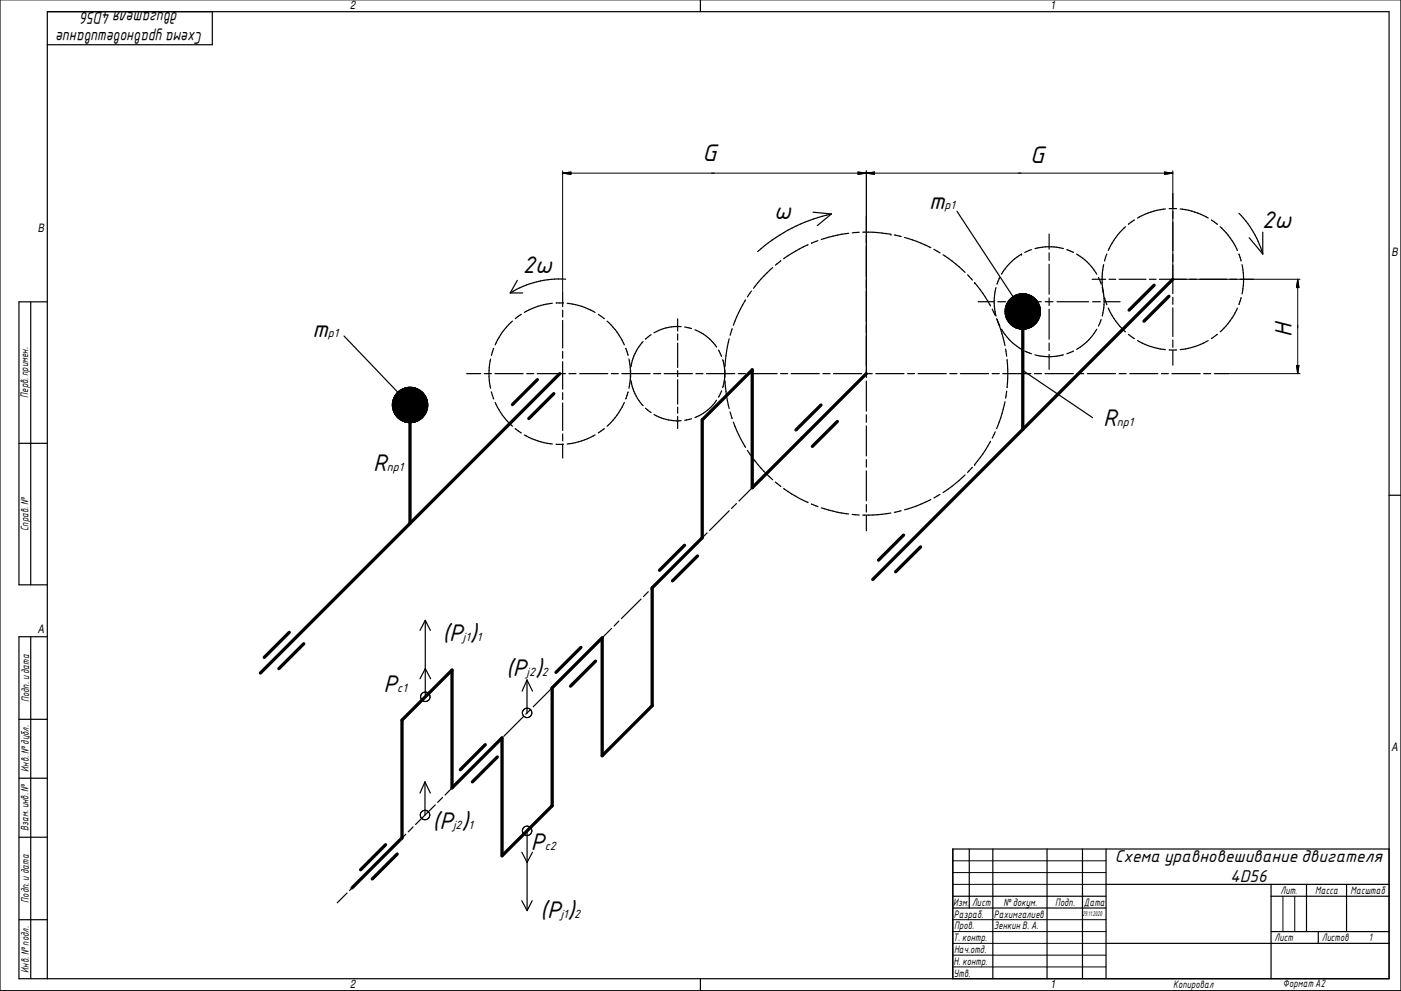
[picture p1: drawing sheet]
<svg xmlns="http://www.w3.org/2000/svg" width="594mm" height="420mm" viewBox="0 0 594 420" stroke-linecap="round" stroke-linejoin="round" font-family="sans-serif">
<g fill="#000">
<path d="M238.6 73.4l3.5-.5v1zM363.8 72.9l3.6 .5-3.6 .5zM367.4 73.4l3.4-.5v1zM493.9 72.9l3.4 .5-3.4 .5zM426.3 130.5l14.8 .8h-14.9zM426.3 130.5h14.7l.1 .8zM426.5 129.8l14.5 .7h-14.7zM426.5 129.8h14.3l.2 .7zM426.8 129l14 .8h-14.3zM426.8 129h13.8l.2 .8zM427.2 128.3l13.4 .7h-13.8zM427.2 128.3h13l.4 .7z"/>
<path d="M427.6 127.6l12.6 .7h-13zM427.6 127.6h12.2l.4 .7zM428.1 127l11.7 .6h-12.2zM428.1 127h11.2l.5 .6zM428.1 127l.6-.5 10.6 .5zM428.7 126.5h10l.6 .5zM428.7 126.5l.6-.5 9.4 .5zM429.3 126h8.8l.6 .5zM432.9 124.6h1.6zM432.9 139.5h1.6zM428.7 137.6l9.4 .5h-8.8zM428.1 137.1l10.6 .5h-10z"/>
<path d="M428.7 137.6h10l-.6 .5zM427.6 136.4l11.7 .7h-11.2zM428.1 137.1h11.2l-.6 .5zM427.2 135.8l12.6 .6h-12.2zM427.6 136.4h12.2l-.5 .7zM426.8 135.1l13.4 .7h-13zM427.2 135.8h13l-.4 .6zM426.5 134.4l14.1 .7h-13.8zM426.8 135.1h13.8l-.4 .7zM426.3 133.6l14.5 .8h-14.3zM426.5 134.4h14.3l-.2 .7zM426.2 132.8l14.8 .8h-14.7z"/>
<path d="M426.3 133.6h14.7l-.2 .8zM426.2 131.3h14.9l.1 .8zM426.2 132.1l14.9 .7h-14.9zM426.2 132.8h14.9l-.1 .8zM426.2 131.3l15 .8h-15zM426.2 132.1h15l-.1 .7zM550.3 118.4l.5 3.5h-1zM549.8 154.9h1l-.5 3.5zM166.5 170.1l14.8 .8h-14.9zM166.5 170.1h14.7l.1 .8zM166.7 169.4l14.5 .7h-14.7zM166.7 169.4h14.3l.2 .7z"/>
<path d="M167 168.7l14 .7h-14.3zM167 168.7h13.7l.3 .7zM167.4 167.9l13.3 .8h-13.7zM167.4 167.9h13l.3 .8zM167.8 167.3l12.6 .6h-13zM167.8 167.3h12.2l.4 .6zM168.3 166.7l11.7 .6h-12.2zM168.3 166.7h11.1l.6 .6zM168.9 166.1l10.5 .6h-11.1zM168.9 166.1h10l.5 .6zM168.9 166.1l.6-.4 9.4 .4zM169.5 165.7h8.8l.6 .4z"/>
<path d="M173.1 164.3h1.6zM173.1 179.2h1.6zM168.9 177.3l9.4 .5h-8.8zM168.3 176.7l10.6 .6h-10zM168.9 177.3h10l-.6 .5zM167.8 176.1l11.6 .6h-11.1zM168.3 176.7h11.1l-.5 .6zM167.4 175.4l12.6 .7h-12.2zM167.8 176.1h12.2l-.6 .6zM167 174.8l13.4 .6h-13zM167.4 175.4h13l-.4 .7zM166.7 174l14 .8h-13.7z"/>
<path d="M167 174.8h13.7l-.3 .6zM166.5 173.3l14.5 .7h-14.3zM166.7 174h14.3l-.3 .8zM166.4 172.5l14.8 .8h-14.7zM166.5 173.3h14.7l-.2 .7zM166.4 170.9h14.9l.1 .8zM166.4 171.7l14.9 .8h-14.9zM166.4 172.5h14.9l-.1 .8zM166.4 170.9l15 .8h-15zM166.4 171.7h15l-.1 .8z"/>
</g>
<g fill="none" stroke="#000" stroke-width=".42">
<path d="M0 0h594v420h-594zM238.6 73.4l3.5-.5v1zM238.6 73.4h258.7M238.6 72.4v51.8M363.8 72.9l3.6 .5-3.6 .5zM367.4 73.4l3.4-.5v1zM367.4 72.4v86M493.9 72.9l3.4 .5-3.4 .5zM497.3 72.4v46h54M550.3 118.4l.5 3.5h-1zM550.3 118.4v40M426.2 132.1h15l-.1 .7z"/>
<path d="M426.2 132.1l14.9 .7h-14.9zM426.2 131.3h14.9l.1 .8zM426.2 131.3l15 .8h-15zM426.2 132.8h14.9l-.1 .8zM426.2 132.8l14.8 .8h-14.7zM426.3 133.6h14.7l-.2 .8zM426.3 133.6l14.5 .8h-14.3zM426.3 130.5l14.8 .8h-14.9zM426.3 130.5h14.7l.1 .8zM426.5 134.4h14.3l-.2 .7zM426.5 134.4l14.1 .7h-13.8zM426.5 129.8l14.5 .7h-14.7z"/>
<path d="M426.5 129.8h14.3l.2 .7zM426.8 135.1h13.8l-.4 .7zM426.8 135.1l13.4 .7h-13zM426.8 129l14 .8h-14.3zM426.8 129h13.8l.2 .8zM427.2 135.8h13l-.4 .6zM427.2 135.8l12.6 .6h-12.2zM427.2 128.3l13.4 .7h-13.8zM427.2 128.3h13l.4 .7zM427.6 136.4h12.2l-.5 .7zM427.6 136.4l11.7 .7h-11.2zM427.6 127.6l12.6 .7h-13z"/>
<path d="M427.6 127.6h12.2l.4 .7zM428.1 137.1h11.2l-.6 .5zM428.1 137.1l10.6 .5h-10zM428.1 127l11.7 .6h-12.2zM428.1 127h11.2l.5 .6zM428.1 127l.6-.5 10.6 .5zM428.7 137.6h10l-.6 .5zM428.7 137.6l9.4 .5h-8.8zM428.7 126.5h10l.6 .5zM428.7 126.5l.6-.5 9.4 .5zM429.3 138.1h8.8l-.6 .5zM429.3 138.1l8.2 .5h-7.5z"/>
<path d="M429.3 126h8.8l.6 .5zM429.3 126l.7-.4 8.1 .4zM429.3 138.3h8.8M429.3 125.8h8.8M430 138.6h7.5l-.8 .3zM430 138.6l6.7 .3h-6.1zM430 125.6h7.5l.6 .4zM430 125.6l.6-.4 6.9 .4zM430 138.7h7.5M430 125.4h7.5M430.6 138.9h6.1l-.7 .3zM430.6 138.9l5.4 .3h-4.6z"/>
<path d="M430.6 125.2h6.1l.8 .4zM430.6 125.2l.8-.3 5.3 .3zM430.6 139.1h6.1M430.6 125.1h6.1M431.4 139.2h4.6zM431.4 139.2l3.9 .2zM431.4 124.9h4.6l.7 .3zM431.4 124.9h4.6zM431.4 139.3h4.6M431.4 124.8h4.6M432.1 139.4h3.2zM432.1 139.4l2.4 .1z"/>
<path d="M432.1 124.7l3.9 .2zM432.1 124.7h3.2zM432.1 139.4h3.2M432.1 124.7h3.2M432.9 139.5h1.6zM432.9 124.6l2.4 .1zM432.9 124.6h1.6zM520.9 158.4h30.4M549.8 154.9h1l-.5 3.5zM166.4 171.7h15l-.1 .8zM166.4 171.7l14.9 .8h-14.9zM166.4 170.9h14.9l.1 .8z"/>
<path d="M166.4 170.9l15 .8h-15zM166.4 172.5h14.9l-.1 .8zM166.4 172.5l14.8 .8h-14.7zM166.5 173.3h14.7l-.2 .7zM166.5 173.3l14.5 .7h-14.3zM166.5 170.1l14.8 .8h-14.9zM166.5 170.1h14.7l.1 .8zM166.7 174h14.3l-.3 .8zM166.7 174l14 .8h-13.7zM166.7 169.4l14.5 .7h-14.7zM166.7 169.4h14.3l.2 .7zM167 174.8h13.7l-.3 .6z"/>
<path d="M167 174.8l13.4 .6h-13zM167 168.7l14 .7h-14.3zM167 168.7h13.7l.3 .7zM167.4 175.4h13l-.4 .7zM167.4 175.4l12.6 .7h-12.2zM167.4 167.9l13.3 .8h-13.7zM167.4 167.9h13l.3 .8zM167.8 176.1h12.2l-.6 .6zM167.8 176.1l11.6 .6h-11.1zM167.8 167.3l12.6 .6h-13zM167.8 167.3h12.2l.4 .6zM168.3 176.7h11.1l-.5 .6z"/>
<path d="M168.3 176.7l10.6 .6h-10zM168.3 166.7l11.7 .6h-12.2zM168.3 166.7h11.1l.6 .6zM168.7 169.2l-.4 1.9 .4 2.4M168.9 177.3h10l-.6 .5zM168.9 177.3l9.4 .5h-8.8zM168.9 166.1l10.5 .6h-11.1zM168.9 166.1h10l.5 .6zM168.9 166.1l.6-.4 9.4 .4zM169.2 174.5v.2M169.2 168.1v.1M169.2 174.7h.1"/>
<path d="M169.2 168v.1M169.5 177.8h8.8l-.7 .4zM169.5 177.8l8.1 .4h-7.5zM169.5 165.7h8.8l.6 .4zM169.5 165.7l.6-.5 8.2 .5zM169.5 178h8.8M169.5 165.4h8.8M169.9 175.6a6 6 0 0 0 3.7 2.1M170.1 178.2h7.5l-.7 .4zM170.1 178.2l6.8 .4h-6.1zM170.1 165.2h7.5l.7 .5zM170.1 165.2l.7-.4 6.8 .4z"/>
<path d="M170.1 178.4h7.5M170.1 165h7.5M170.8 178.6h6.1l-.7 .2zM170.8 178.6l5.4 .2h-4.6zM170.8 164.8h6.1l.7 .4zM170.8 164.8l.8-.2 5.3 .2zM170.8 178.7h6.1M170.8 164.7h6.1M171.6 178.8h4.6zM171.6 178.8l3.8 .2zM171.6 164.6h4.6l.7 .2zM171.6 164.6h4.6z"/>
<path d="M171.6 178.9h4.6M171.6 164.5h4.6M172.3 179h3.1zM172.3 179l2.4 .2zM172.3 164.4l3.9 .2zM172.3 164.4h3.1zM172.3 179.1h3.1M172.3 164.3h3.1M173.1 179.2h1.6zM173.1 164.3l2.3 .1zM173.1 164.3h1.6zM173.6 165a6 6 0 0 0-3.7 2.1"/>
<path d="M174.7 164.8h.2M174.7 177.8h.2M176 165a6.1 6.1 0 0 1 3.7 2.1M179.7 175.6a6.1 6.1 0 0 1-3.7 2.1M180.4 168l.1 .2M180.5 174.5l-.1 .2M180.9 169.2l.4 2.2-.4 2.1M404 365h65M404 370h65M404 374.9h65M544 380v15M549 380v15"/>
<path d="M404 389.9h65M404 395h65M404 400h65M404 405h65M404 410h65"/>
</g>
<g fill="none" stroke="#000" stroke-width=".51">
<path d="M297 0v5M90 5v14h-69.9M344.7 90l7.8 .7M352.5 90.7l-6 5M352.5 90.7a69.3 69.3 0 0 0-31.2 16M359.9 98.9l-4.9 .8-6.8 1.9M364.4 98.5l-3 .2M365.8 98.4l6.3 .2 5.7 .7M367.4 91.9v6.3M367.4 99.8v3.2M379.3 99.6l2.8 .7M405.8 89.6l27.9 42.5"/>
<path d="M444.9 99.2v6.4M477.3 96.1a30.1 30.1 0 0 0-7.4 10.1M481 93.3l-2.5 1.8M494.2 88.6a28.5 28.5 0 0 0-11.9 3.9M495.8 88.5h3.1M497.3 82v6.1M497.3 89.6v3M497.3 94.1v12.2M500.5 88.6a28.5 28.5 0 0 1 11.8 3.9M513.7 93.3l2.5 1.8M517.4 96.1a30.1 30.1 0 0 1 7.3 10.1M525.3 90.4a40.5 40.5 0 0 1 10.2 17.3"/>
<path d="M535.5 98.4v9.3M219.4 118.9l-3 5.3M239.9 118.4a40 40 0 0 0-23.5 5.8M327.7 113.5l-5.1 4.9-3.1 3.8M331.1 110.6l-2.3 1.8M342.7 103.8l-5.4 2.7-5 3.2M346.8 102l-2.8 1.1M367.4 104.5v12.7M367.4 118.8v3.2M383.6 100.7l5.2 1.7 5.9 2.6M396 105.7l2.6 1.5M399.9 108l3.8 2.7 5.5 4.8"/>
<path d="M410.3 116.5l2 2.2M413.3 119.8l3.5 4.6 3.2 5.3M424 117.6l-1.2 2.8M433.2 107.7a23.6 23.6 0 0 0-8.5 8.5M437.4 105.8l-2.9 1.2M438.9 105.4a23 23 0 0 1 12 0M444.9 107.2v3.2M444.9 112v12.8M452.4 105.8l2.8 1.2M456.5 107.7a23 23 0 0 1 8.6 8.5M463.1 118.4h5.7M465.8 117.6l1.1 2.8"/>
<path d="M468 112.2a29.5 29.5 0 0 0 0 12.4M469.3 107.7l-.9 3M470.3 118.4h2.8M474.5 118.4h11.4M487.4 118.4h2.8M491.6 118.4h11.4M497.3 107.8v3M497.3 112.4v12.1M504.4 118.4h2.9M508.8 118.4h11.3M521.5 118.4h2.9M525.3 107.7l1 3"/>
<path d="M525.9 118.4h5.6M526.7 112.2a28.9 28.9 0 0 1 0 12.4M529.7 100.8l5.8 6.9M13 128v119.9M20.1 128h-12.1v119.9h12.1M216.4 124.2h5.3M217.3 136.1a28.8 28.8 0 0 0-7.3 10.1M221 133.3l-2.5 1.8M234.2 128.6a29.9 29.9 0 0 0-11.9 3.9M235.8 128.4h3.1M238.6 124.2v5.8M238.6 131.5v2.9"/>
<path d="M238.6 135.8v11.7M240.5 128.6a29.4 29.4 0 0 1 11.8 3.9M253.7 133.3l2.5 1.8M257.4 136.1a29 29 0 0 1 7.3 10.1M287.4 135.2v5.1M288.8 138.5a20.6 20.6 0 0 0-11.5 2.6M290.3 138.6l2.9 .7M294.7 139.8a20.2 20.2 0 0 1 9.2 7.4M310.5 139.3l-.9 2.9M316.1 127.1l-2.9 5.5-2.2 5.3M318.6 123.4l-1.7 2.5M367.4 123.6v12.6"/>
<path d="M367.4 137.8v3.2M414.8 127.9h6.7M420.7 131.1l1.3 2.6M422.4 121.9a24 24 0 0 0 0 12.1M422.6 135.1l1.7 4.6 1.9 6.9M422.8 135.4l1.2 2.8M423.1 127.9h3.4M424.7 139.6a23.5 23.5 0 0 0 8.5 8.5M428.2 127.9h13.3M443.2 127.9h3.3M444.9 126.3v3.2M444.9 131.1v12.7"/>
<path d="M448.2 127.9h13.4M463.3 127.9h3.3M465.1 139.6a22.9 22.9 0 0 1-8.6 8.5M466.9 135.4l-1.1 2.8M467.4 121.9l.8 6M468.2 127.9l-.8 6.1M468.3 127.9h6.7M468.4 126.2l.9 3M469.9 130.6a29.6 29.6 0 0 0 7.4 10.1M497.3 126v3M497.3 130.6v12.1M524.7 130.6a29.7 29.7 0 0 1-7.3 10.1"/>
<path d="M526.3 126.2l-1 3M145.9 142.5l28 29.2M197.9 158.4h6M205.4 158.4h3M208 152.2a28.9 28.9 0 0 0 0 12.4M209.3 147.7l-.9 3M209.9 158.4h11.9M223.3 158.4h3M227.8 158.4h12M238.6 149v2.9M238.6 153.3v11.7M241.3 158.4h3"/>
<path d="M245.8 158.4h11.9M259.2 158.4h3M263.7 158.4h12M265.3 147.7l1 3M266.7 152.2a28.9 28.9 0 0 1 0 12.4M267.4 156.9v3M272.7 144.8a20.1 20.1 0 0 0-5.1 10.6M276.1 141.9l-2.3 1.9M277.1 158.4h3.1M281.6 158.4h12M287.4 141.6v2.6M287.4 145.5v10.3"/>
<path d="M287.4 157.1v2.6M295.1 158.4h3M299.6 158.4h12M304.7 148.4l1.3 2.7M306.4 152.5a19.2 19.2 0 0 1 0 11.8M307.4 156.9v3M309.2 143.6l-1.1 5.3-.7 6.5M313 158.4h3.1M317.5 158.4h12M331 158.4h3M335.5 158.4h11.9M348.9 158.4h3.1"/>
<path d="M353.4 158.4h12M366.9 158.4h3M367.4 142.6v12.6M367.4 156.8v3.2M367.4 158.4l-4.2 4.2M371.4 158.4h11.9M384.8 158.4h3M389.3 158.4h12M402.8 158.4h3M407.2 158.4h12M420.7 158.4h3M425.2 158.4h11.9"/>
<path d="M426.4 148l.4 3M427.1 152.4l.2 6-.2 6M433.7 157.1l29.5 19.9M434.5 148.8l2.9 1.2M438.6 158.4h3.1M438.9 150.5a23.8 23.8 0 0 0 12 0M443.1 158.4h12M444.9 145.5v3.1M444.9 150.2v6.4M455.2 148.8l-2.8 1.2M456.6 158.4h3M461.1 158.4h11.9"/>
<path d="M474.5 158.4h3M478.5 141.7l2.5 1.9M479 158.4h12M482.3 144.4a30.2 30.2 0 0 0 11.9 3.9M492.5 158.4h3M495.8 148.4h3.1M496.9 158.4h12M497.3 144.2v3M497.3 148.8v6M510.4 158.4h3M512.3 144.4a30.2 30.2 0 0 1-11.8 3.9M514.9 158.4h6"/>
<path d="M516.2 141.7l-2.5 1.9M208.4 166.2l.9 3M210 170.6a28.3 28.3 0 0 0 7.3 10.1M238.6 166.5v2.9M238.6 170.9v11.6M264.7 170.6a29.7 29.7 0 0 1-7.3 10.1M266.3 166.2l-1 3M267.6 161.4a19.5 19.5 0 0 0 5.1 10.6M273.8 173.1l2.3 1.8M277.3 175.8a20.5 20.5 0 0 0 11.5 2.6M287.4 161v10.3M287.4 172.6v2.6"/>
<path d="M287.4 176.5v5.2M293.2 177.5l-2.9 .7M303.9 169.7a20 20 0 0 1-9.2 7.3M306 165.7l-1.3 2.7M307.4 161.4l.7 6.5 1.1 5.3M309.6 174.7l.9 2.8M311 178.9l2.2 5.3 2.9 5.5M346.6 179.2l-8.3 8.3M349.7 176.1l-2.1 2.1M359.1 166.8l-8.4 8.2M362.2 163.6l-2.1 2.1M367.4 161.6v12.7"/>
<path d="M367.4 175.9v3.1M426.2 170.3l-1.9 6.9-1.7 4.5M426.8 165.9l-.4 2.9M8 188h12.1M218.5 181.7l2.5 1.9M222.3 184.4a30.7 30.7 0 0 0 11.9 3.9M235.8 188.4h3.1M238.6 184v2.9M238.6 188.3v5.9M252.3 184.4a30.2 30.2 0 0 1-11.8 3.9M256.2 181.7l-2.5 1.9M316.9 191l1.7 2.4"/>
<path d="M319.5 194.6l3.1 3.8 5.1 5M334.1 191.6l-8.3 8.3M337.2 188.6l-2.1 2M367.4 180.6v12.7M367.4 194.9v3.1M367.4 199.6v12.7M412.3 198.1l-2 2.2M420 187.1l-3.2 5.3-3.5 4.6M422 183.1l-1.3 2.7M309.2 216.6l-8.3 8.3M312.3 213.5l-2.1 2.1M321.6 204.1l-8.3 8.3"/>
<path d="M324.8 201l-2.1 2.1M328.8 204.4l2.3 1.8M332.3 207.1l6.7 4.2 3.7 1.8M344 213.7l2.8 1.1M348.2 215.3l6.8 1.9 4.9 .7M361.4 218.1l3 .3M367.4 213.9v3.2M367.4 218.7v6.3M377.8 217.5l-5.7 .7-6.3 .2M382.1 216.5l-2.8 .7M394.7 211.8l-5.9 2.7-5.2 1.7M398.6 209.6l-2.6 1.5"/>
<path d="M409.2 201.4l-5.5 4.8-3.8 2.6M589 210h5M287.4 238.4l-2.1 2.1M296.7 229l-8.3 8.4M299.8 225.9l-2 2.1M271.8 254l-8.3 8.3M274.9 250.9l-2.1 2M284.3 241.5l-8.4 8.3M13 270v145M20.1 270h-12.1v145h581v-410h-568.9v410M180.3 263l2.2 4.3M180.3 263l-2.2 4.3"/>
<path d="M180.3 263v32.4M246.8 278.9l-8.3 8.3M250 275.8l-2.1 2.1M259.3 266.4l-8.3 8.3M262.4 263.3l-2 2.1M178.1 287.8l2.2-4.3 2.3 4.3M223.5 288.3v14M223.5 288.3l-2.1 4.7M223.5 288.3l2.3 4.7M234.4 291.4l-8.3 8.3M237.5 288.2l-2.1 2.1M8 305h12.1"/>
<path d="M209.5 316.3l-8.3 8.3M212.6 313.2l-2.1 2.1M221.9 303.8l-8.3 8.4M225 300.7l-2 2.1M8 329.9h12.1M180.2 331.5l2.3 4.8M180.2 331.5l-2.1 4.8M180.2 331.5v14.1M187.7 338.1l-2.1 2.1M197 328.8l-8.3 8.3M200.1 325.6l-2.1 2.1M8 355h12.1"/>
<path d="M172.1 353.7l-8.3 8.3M175.2 350.6l-2.1 2.1M184.6 341.2l-8.4 8.3M223.5 352.3v33.8M411 360v25M421 360v55M444 360v55M459 360v55M469 360v55M589 360h-185v55M147.1 378.6l-4.1 4.2M150.3 375.5l-2.1 2.1"/>
<path d="M159.6 366.1l-8.3 8.3M162.7 363.1l-2.1 2M221.3 361.3l2.2 4.3 2.3-4.3M404 380h65M469 374.9h120M539 380h50M539 374.9v40.1M554 374.9v20.1M571 374.9v20.1M8 389.9h12.1M221.3 381.9l2.2 4.2M225.7 381.9l-2.2 4.2"/>
<path d="M404 385h65M469 400h120M539 395h50M559 395v5M297 415v5"/>
<circle cx="433.7" cy="132" r="7.5"/>
<circle cx="173.9" cy="171.7" r="7.5"/>
<circle cx="180.3" cy="295.4" r="2.01"/>
<circle cx="223.5" cy="302.3" r="2"/>
<circle cx="180.2" cy="345.6" r="1.99"/>
<circle cx="223.5" cy="352.2" r="2"/>
</g>
<g fill="none" stroke="#000" stroke-width="1.4">
<path d="M497.3 118.4l-127.2 127.3M433.7 132.1v49.9M489.4 120.9l-10.6 10.6M495.7 125.6l-10.6 10.6M237.4 158.4l-127 127M367.4 158.4l-48.4 48.4v-50l-21.2 21.2v50l-21.2 21.2v50l-21.3 21.2v-50l-21.2 21.2v50l-21.2 21.2v-50l-21.2 21.3v-50l-21.2 21.2v50l-21.2 21.2M173.9 171.7v50.2M227.9 161l-10.6 10.5M234.9 166.9l-10.7 10.6M348.1 171.7l-10.6 10.6M355.1 178.7l-10.6 10.6M290.3 231.2l-10.7 10.6"/>
<path d="M295.8 235.7l-10.6 10.6M383.2 226.9l-10.7 10.6M390.4 231.9l-10.6 10.5M122.7 268.1l-10.7 10.6M128.8 272.9l-10.6 10.6M246.3 274.5l-10.6 10.6M252.6 280.3l-10.7 10.6M205.8 315.7l-10.6 10.6M210.9 320.9l-10.6 10.6M163.5 358.1l-10.6 10.7M168.4 362.1l-10.5 10.6"/>
</g>
<g fill="#000">
<circle cx="377.8" cy="99.3" r=".25"/>
<circle cx="413.3" cy="119.8" r=".25"/>
<circle cx="433.2" cy="107.7" r=".25"/>
<circle cx="433.2" cy="148.1" r=".25"/>
<circle cx="168.7" cy="173.5" r=".18"/>
<circle cx="168.7" cy="169.2" r=".18"/>
<circle cx="413.3" cy="197" r=".25"/>
</g>
<g font-size="9.8">
<text x="297.9" y="68.1">G</text>
<text x="436.8" y="69.1">G</text>
<text x="393.9" y="88.5">m</text>
<text x="328.1" y="92.8">ω</text>
<text x="535.2" y="96.6">2ω</text>
<text x="221.7" y="115.9">2ω</text>
<text x="132.5" y="142.7">m</text>
<text x="547.8" y="142.7" transform="rotate(-91 547.8 142.7)">H</text>
<text x="467.8" y="180.8">R</text>
<text x="158.2" y="199.7">R</text>
<text x="187.6" y="271.6">(P )</text>
<text x="214.6" y="286.4">(P )</text>
<text x="162.6" y="293.5">P</text>
<text x="183.4" y="351.5">(P )</text>
<text x="225.1" y="360.5">P</text>
<text x="229.1" y="389.2">(P )</text>
</g>
<g font-size="7">
<text x="75.6" y="5.2" transform="rotate(-180 75.6 5.2)">двигателя4D56</text>
<text x="85.9" y="13.7" transform="rotate(-180 85.9 13.7)">Схема уравновешивание</text>
<text x="472.7" y="365.7">Схема уравновешивание двигателя</text>
<text x="521.6" y="374.1">4D56</text>
</g>
<g font-size="4.9">
<text x="148.5" y="4">2</text>
<text x="445.5" y="4">1</text>
<text x="400.5" y="88.5">р1</text>
<text x="16.1" y="98.5">B</text>
<text x="590" y="108.5">B</text>
<text x="139" y="142.7">р1</text>
<text x="473.6" y="180.8">пр1</text>
<text x="164" y="199.7">пр1</text>
<text x="16.1" y="268.5">A</text>
<text x="196.3" y="271.6">j1</text>
<text x="202.1" y="271.6">1</text>
<text x="223.3" y="286.4">j2</text>
<text x="229.8" y="286.4">2</text>
<text x="168.5" y="293.5">c1</text>
<text x="590" y="318.5">A</text>
<text x="192.1" y="351.5">j2</text>
<text x="198.6" y="351.5">1</text>
<text x="231" y="360.5">c2</text>
<text x="237.8" y="389.2">j1</text>
<text x="243.5" y="389.2">2</text>
<text x="148.5" y="419">2</text>
<text x="445.5" y="419">1</text>
</g>
<g font-size="4.4">
<text x="12" y="168.6" transform="rotate(-90 12 168.6)">Перв. примен.</text>
<text x="12.1" y="225.1" transform="rotate(-90 12.1 225.1)">Справ. №</text>
<text x="12.3" y="297.7" transform="rotate(-90 12.3 297.7)">Подп. идата</text>
<text x="12.2" y="327.2" transform="rotate(-90 12.2 327.2)">Инв. №дубл.</text>
<text x="12.1" y="352.4" transform="rotate(-90 12.1 352.4)">Взам. инв. №</text>
<text x="12.2" y="382.7" transform="rotate(-90 12.2 382.7)">Подп. идата</text>
<text x="425.5" y="383.9">№ докум.</text>
<text x="543" y="379.1">Лит.</text>
<text x="557.7" y="379.1">Масса</text>
<text x="572.7" y="379">Масштаб</text>
<text x="404.2" y="384">Изм.</text>
<text x="404.5" y="389.1">Разраб.</text>
<text x="412.2" y="384">Лист</text>
<text x="421.4" y="389">Рахимгалиев</text>
<text x="447.4" y="384.1">Подп.</text>
<text x="459.6" y="384.1">Дата</text>
<text x="404.6" y="394">Пров.</text>
<text x="421.4" y="394">Зенкин В. А.</text>
<text x="404.2" y="399.1">Т. контр.</text>
<text x="540.4" y="399.1">Лист</text>
<text x="560.4" y="399.1">Листов</text>
<text x="580.4" y="399">1</text>
<text x="404.6" y="404">Нач.отд.</text>
<text x="12.2" y="412.3" transform="rotate(-90 12.2 412.3)">Инв. №подл.</text>
<text x="404.4" y="409">Н. контр.</text>
<text x="404.4" y="414.1">Утв.</text>
<text x="497.5" y="418.7">Копировал</text>
<text x="544" y="418.6">Формат A2</text>
</g>
<text font-size="2.8" x="459.1" y="388.5">29.11.2020</text>
</svg>
